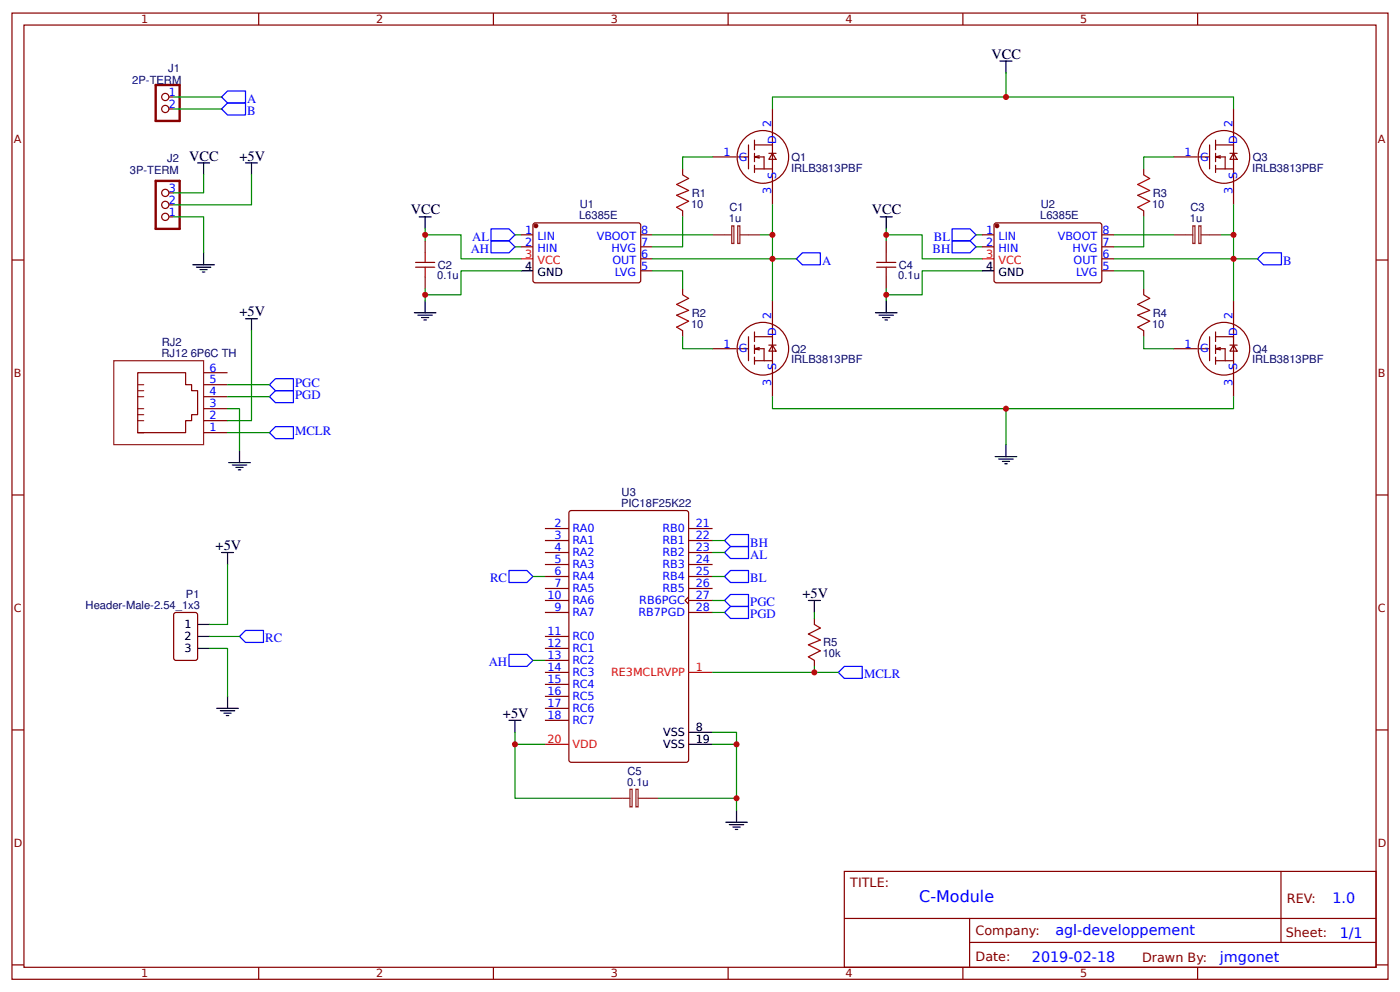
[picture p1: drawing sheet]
<svg xmlns="http://www.w3.org/2000/svg" width="309mm" height="219mm" viewBox="0 0 309 219" stroke-linecap="round" stroke-linejoin="round" font-family="sans-serif">
<g fill="none" stroke="#800" stroke-width=".26">
<path d="M2.6 2.9h304.1v213.2h-304.1zM5.3 5.5h298.7v208h-298.7zM57.1 2.9v2.6M109 2.9v2.6M160.9 2.9v2.6M212.7 2.9v2.6M264.6 2.9v2.6M37.3 21.4h1.1M37.3 24.1h1.1M150.8 37.3v1.3M157.4 34.6h5.3M163 34.6h2.4"/>
<path d="M164.5 30.5a5.7 5.7 0 0 1 8.1 .1 5.7 5.7 0 0 1 0 8.1 5.7 5.7 0 0 1-8.1 .1 5.9 5.9 0 0 1 0-8.3zM165.4 32v5.3M166.7 30.9v2.1M166.7 33.8v1.9M166.7 36.5v1.6M166.7 32h4M166.7 37.3h4M167.7 34.9l-1-.3h2.1v2.7M167.7 34.4l-1 .2M169.9 33.8h1.5M170.7 33.8l.7 1.4h-1.5zM170.7 24.1v21.1"/>
<path d="M252.7 37.3v1.3M259.3 34.6h5.3M264.8 34.6h2.4M266.4 30.5a5.7 5.7 0 0 1 8 .1 5.7 5.7 0 0 1 0 8.1 5.7 5.7 0 0 1-8 .1 5.9 5.9 0 0 1 0-8.3zM267.2 32v5.3M268.6 32h3.9M268.6 37.3h3.9M268.6 30.9v2.1M268.6 33.8v1.9M268.6 36.5v1.6M269.6 34.9l-1-.3h2.1v2.7M269.6 34.4l-1 .2"/>
<path d="M271.7 33.8h1.6M272.5 33.8l.8 1.4h-1.6zM272.5 24.1v21.1M2.6 57.4h2.7M37.3 47.9h1.1M37.3 45.2h1.1M37.3 42.6h1.1M93.9 53.2v2.6M115.1 51.8h2.6M115.1 54.5h2.6M118 49.3h23.3l.3 .4-.1 12.5-.5 .2-23-.1-.3-.4v-12.2zM141.6 51.8h2.6"/>
<path d="M141.6 54.5h2.6M141.6 59.8h2.6M141.6 57.1h2.6M150.8 46.5v1.4M195.8 53.2v2.6M217 51.8h2.6M217 54.5h2.6M219.7 49.4l.4-.2 23.1 .1 .2 .4-.1 12.5-.4 .2-23-.1-.3-.4zM243.4 51.8h2.7M243.4 54.5h2.7M243.4 59.8h2.7M243.4 57.1h2.7"/>
<path d="M252.7 46.5v1.4M304 57.4h2.7M93.9 61.1v2.6M150.8 63.7v1.4M150.8 73v1.3M157.4 77h5.3M163 77h2.4M164.5 72.9a5.7 5.7 0 0 1 8.1 0 5.7 5.7 0 0 1 0 8.1 5.7 5.7 0 0 1-8.1 .1 5.9 5.9 0 0 1 0-8.2zM165.4 74.3v5.3M166.7 73.3v2.1M166.7 76.2v1.8M166.7 78.8v1.6"/>
<path d="M166.7 74.3h4M166.7 79.6h4M167.7 77.2l-1-.2h2.1v2.6M167.7 76.7l-1 .3M169.9 76.2h1.5M170.7 76.2l.7 1.3h-1.5zM170.7 66.4v21.2M195.8 61.1v2.6M252.7 63.7v1.4M252.7 73v1.3M259.3 77h5.3M264.8 77h2.4"/>
<path d="M266.4 72.9a5.7 5.7 0 0 1 8 0 5.7 5.7 0 0 1 0 8.1 5.7 5.7 0 0 1-8 .1 5.9 5.9 0 0 1 0-8.2zM267.2 74.3v5.3M268.6 74.3h3.9M268.6 79.6h3.9M268.6 73.3v2.1M268.6 76.2v1.8M268.6 78.8v1.6M269.6 77.2l-1-.2h2.1v2.6M269.6 76.7l-1 .3M271.7 76.2h1.6M272.5 76.2l.8 1.3h-1.6zM272.5 66.4v21.2"/>
<path d="M30.4 95.5v-13.2h10.6v2.6h1.3v1.3h1.4v5.3h-1.4v1.3h-1.3v2.7h-10.6h1.3M45 95.5h5.3M45 92.8h5.3M45 90.2h5.3M45 87.6h5.3M45 84.9h5.3M45 82.3h5.3M2.6 109.2h2.7M120.4 116.7h5.3M120.4 119.3h5.3M125.7 112.9l.5-.2h25.4l.5 .2v54.8l-.2 .5h-25.7l-.5-.2zM152.1 116.7h5.3"/>
<path d="M152.1 119.3h5.3M304 109.2h2.7M38.4 135.4l.5-.2h4.2l.5 .2 .1 9.8-.3 .5-4.5 .1-.5-.3zM120.4 121.9h5.3M120.4 124.6h5.3M120.4 127.2h5.3M120.4 129.9h5.3M120.4 135.2h5.3M120.4 132.5h5.3M152.1 131.7l-.8 .8 .8 .8M152.1 121.9h5.3M152.1 124.6h5.3"/>
<path d="M152.1 127.2h5.3M152.1 129.9h5.3M152.1 135.2h5.3M152.1 132.5h5.3M179.9 136.5v1.3M120.4 140.5h5.3M120.4 143.1h5.3M120.4 145.8h5.3M120.4 148.4h5.3M120.4 151.1h5.3M120.4 153.7h5.3M120.4 156.3h5.3"/>
<path d="M120.4 159h5.3M179.9 145.8v1.3M2.6 161.1h2.7M304 161.1h2.7M186.5 192.3h117.5v21.2h-117.5zM283 192.3v15.7M2.6 213h2.7M57.1 213.5v2.6M109 213.5v2.6M160.9 213.5v2.6M186.6 202.7h117.3M212.7 213.5v2.6"/>
<path d="M214.2 208h89.7M214.2 202.7v10.6M264.6 213.5v2.6M304 213h2.7"/>
<circle cx="36.5" cy="24.1" r=".79"/>
<circle cx="36.5" cy="21.4" r=".79"/>
<circle cx="36.5" cy="42.6" r=".79"/>
<circle cx="36.5" cy="47.9" r=".79"/>
<circle cx="36.5" cy="45.2" r=".79"/>
</g>
<g fill="#800" stroke="#800" stroke-width=".26">
<circle cx="118.4" cy="49.8" r=".4"/>
<circle cx="220.3" cy="49.8" r=".4"/>
</g>
<path d="M115.1 57.1h2.6M217 57.1h2.6M152.1 148.4h5.3M120.4 164.3h5.3" fill="none" stroke="#f00" stroke-width=".26"/>
<g fill="none" stroke="#000" stroke-width=".26">
<path d="M220.9 13.5h2.7M222.2 13.5v2.6M43.7 36h2.6M45 36v2.6M54.2 36h2.7M55.6 36v2.6M42.6 58.4h4.8M43.4 59h3.2M44.2 59.5h1.6M45 55.8v2.6M92.6 47.9h2.6M93.9 47.9v2.6"/>
<path d="M115.1 59.8h2.6M194.5 47.9h2.6M195.8 47.9v2.6M217 59.8h2.6M44.7 60h.5M54.2 70.4h2.7M55.6 70.4v2.6M91.5 69h4.8M92.3 69.6h3.2M93.1 70.1h1.6M93.7 70.6h.5M93.9 66.4v2.6"/>
<path d="M193.4 69h4.8M194.2 69.6h3.2M195 70.1h1.6M195.5 70.6h.6M195.8 66.4v2.6M52.9 99.5v2.6M222.2 98.1v2.7M50.5 102.1h4.8M51.3 102.6h3.2M52.1 103.2h1.6M52.7 103.7h.5M219.9 100.8h4.7"/>
<path d="M220.7 101.3h3.1M221.5 101.8h1.5M222 102.4h.5M43.7 137.8h2.6M48.9 121.9h2.7M50.3 121.9v2.7M178.6 132.5h2.6M179.9 132.5v2.7M43.7 143.1h2.6M43.7 140.5h2.6M47.9 156.3h4.8M48.7 156.9h3.2"/>
<path d="M49.5 157.4h1.6M50 157.9h.5M50.3 153.7v2.6M112.4 159h2.7M113.8 159v2.6M152.1 161.6h5.3M152.1 164.3h5.3M162.7 178.8v2.7M160.3 181.5h4.8M161.1 182h3.2M161.9 182.5h1.6M162.5 183.1h.5"/>
</g>
<g fill="none" stroke="#080" stroke-width=".26">
<path d="M222.2 16.1v5.3M38.4 21.4h10.5M38.4 24.1h10.5M45 38.6v4h-6.6M55.6 38.6v6.6h-17.2M157.4 34.6h-6.6v2.7M170.7 24.1v-2.7h101.8v2.7M259.3 34.6h-6.6v2.7M38.4 47.9h6.6v7.9M93.9 51.8h8v5.3h13.2M93.9 50.5v2.7M113.8 51.8h1.3"/>
<path d="M113.8 54.5h1.3M115.1 59.8h-13.2v5.3h-8M144.2 59.8h6.6v3.9M144.2 57.1h31.7M144.2 51.8h13.2M150.8 47.9v6.6h-6.6M168 51.8h2.7M170.7 45.2v21.2M195.8 51.8h7.9v5.3h13.3M195.8 50.5v2.7M215.6 51.8h1.4M215.6 54.5h1.4"/>
<path d="M217 59.8h-13.3v5.3h-7.9M246.1 59.8h6.6v3.9M246.1 57.1h31.7M246.1 51.8h13.2M252.7 47.9v6.6h-6.6M269.9 51.8h2.6M272.5 45.2v21.2M55.6 73v19.8h-5.3M93.9 63.7v2.7M150.8 74.3v2.7h6.6M195.8 63.7v2.7M252.7 74.3v2.7h6.6"/>
<path d="M50.3 90.2h2.6v9.3M50.3 87.6h9.2M50.3 84.9h9.2M50.3 95.5h9.2M170.7 87.6v2.6h101.8v-2.6M222.2 90.2v7.9M157.4 119.3h2.7M50.3 124.6v13.2h-4M117.7 127.2h2.7M157.4 132.5h2.7M157.4 135.2h2.7M157.4 121.9h2.7"/>
<path d="M157.4 127.2h2.7M179.9 135.2v1.3M46.3 143.1h4v10.6M46.3 140.5h6.6M117.7 145.8h2.7M157.4 148.4h27.8M179.9 147.1v1.3M113.8 161.6v14.6h21.1M113.8 164.3h6.6M145.5 176.2h17.2M157.4 161.6h5.3v17.2M157.4 164.3h5.3"/>
</g>
<g fill="none" stroke="#8d2323" stroke-width=".26">
<path d="M157.4 51.8h4.3M161.7 49.8h.4v3.9h-.4zM163 49.8h.5v3.9h-.5zM163.5 51.8h4.5M259.3 51.8h4.2M263.5 49.8h.5v3.9h-.5zM264.8 49.8h.5v3.9h-.5zM265.4 51.8h4.5M25.1 79.6h19.9v18.5h-19.9zM30.4 92.8h1.3M30.4 91.5h1.3M30.4 90.2h1.3"/>
<path d="M30.4 87.6h1.3M30.4 86.2h1.3M30.4 84.9h1.3M134.9 176.2h4.3M139.2 174.2h.4v3.9h-.4zM140.5 174.2h.5v3.9h-.5zM141 176.2h4.5"/>
</g>
<g fill="none" stroke="#a00000" stroke-width=".26">
<path d="M150.8 38.6l1.3 .8-2.6 1.3 2.6 1.3-2.6 1.1 2.6 1.3-2.6 1.3 1.3 .8M252.7 38.6l1.3 .8-2.6 1.3 2.6 1.3-2.6 1.1 2.6 1.3-2.6 1.3 1.3 .8M91.8 59h4.2M91.8 57.9h4.2M93.9 55.8v2.1M93.9 59v2.1M193.7 59h4.2M193.7 57.9h4.2M195.8 55.8v2.1M195.8 59v2.1M150.8 65.1l1.3 .8-2.6 1.3 2.6 1.3-2.6 1.1 2.6 1.3-2.6 1.3 1.3 .8M252.7 65.1l1.3 .8-2.6 1.3 2.6 1.3-2.6 1.1 2.6 1.3-2.6 1.3 1.3 .8"/>
<path d="M179.9 137.8l1.3 .8-2.6 1.3 2.6 1.4-2.6 1 2.6 1.3-2.6 1.4 1.3 .8"/>
</g>
<g fill="none" stroke="#00f" stroke-width=".26">
<path d="M50.3 22.7h3.9v2.7h-3.9l-1.4-1.3zM50.3 20.1h3.9v2.6h-3.9l-1.4-1.3zM108.5 50.5h3.9l1.4 1.3-1.4 1.4h-3.9zM108.5 53.2h3.9l1.4 1.3-1.4 1.3h-3.9zM177.3 55.8h3.9v2.6h-3.9l-1.4-1.3zM210.3 50.5h4l1.3 1.3-1.3 1.4h-4zM210.3 53.2h4l1.3 1.3-1.3 1.3h-4zM279.1 55.8h4v2.6h-4l-1.3-1.3zM59.5 95.5l1.4-1.3h3.9v2.6h-3.9zM59.5 87.6l1.4-1.4h3.9v2.7h-3.9zM59.5 84.9l1.4-1.3h3.9v2.6h-3.9zM161.4 118h4v2.6h-4l-1.3-1.3z"/>
<path d="M54.2 139.1h4v2.7h-4l-1.3-1.3zM112.4 125.9h4l1.3 1.3-1.3 1.4h-4zM161.4 131.2h4v2.7h-4l-1.3-1.4zM161.4 133.9h4v2.6h-4l-1.3-1.3zM161.4 120.6h4v2.7h-4l-1.3-1.4zM161.4 125.9h4v2.7h-4l-1.3-1.4zM112.4 144.4h4l1.3 1.4-1.3 1.3h-4zM186.5 147.1h4v2.6h-4l-1.3-1.3z"/>
</g>
<path d="M34.4 18.8h5.3v7.9h-5.3zM34.4 39.9h5.3v10.6h-5.3z" fill="none" stroke="#800" stroke-width=".53"/>
<g fill="#c00">
<circle cx="113.8" cy="164.3" r=".66"/>
<circle cx="162.7" cy="164.3" r=".66"/>
<circle cx="93.9" cy="51.8" r=".66"/>
<circle cx="93.9" cy="65.1" r=".66"/>
<circle cx="170.7" cy="57.1" r=".66"/>
<circle cx="170.7" cy="51.8" r=".66"/>
<circle cx="272.5" cy="51.8" r=".66"/>
<circle cx="272.5" cy="57.1" r=".66"/>
<circle cx="195.8" cy="65.1" r=".66"/>
<circle cx="195.8" cy="51.8" r=".66"/>
<circle cx="222.3" cy="21.4" r=".66"/>
<circle cx="222.3" cy="90.2" r=".66"/>
<circle cx="162.7" cy="176.2" r=".66"/>
<circle cx="179.9" cy="148.4" r=".66"/>
</g>
<text font-size="3.5" fill="#00f" x="203.1" y="199.1">C-Module</text>
<g font-size="3.2">
<text x="219.1" y="12.9">VCC</text>
<text x="41.8" y="35.4">VCC</text>
<text x="52.9" y="35.4">+5V</text>
<text x="90.8" y="47.3">VCC</text>
<text x="192.6" y="47.3">VCC</text>
<text x="52.9" y="69.8">+5V</text>
<text x="47.6" y="121.4">+5V</text>
<text x="177.3" y="132">+5V</text>
<text x="111.1" y="158.5">+5V</text>
</g>
<g font-size="3.2" fill="#00f">
<text x="294.4" y="199.3">1.0</text>
<text x="233.2" y="206.4">agl-developpement</text>
<text x="296" y="207">1/1</text>
<text x="228" y="212.3">2019-02-18</text>
<text x="269.5" y="212.2">jmgonet</text>
</g>
<g font-size="2.8" fill="#00f">
<text x="54.6" y="22.7">A</text>
<text x="54.6" y="25.4">B</text>
<text x="104.3" y="53.2">AL</text>
<text x="206.3" y="53.2">BL</text>
<text x="104" y="55.8">AH</text>
<text x="181.6" y="58.4">A</text>
<text x="206" y="55.8">BH</text>
<text x="283.5" y="58.4">B</text>
<text x="65.2" y="88.1">PGD</text>
<text x="65.2" y="85.5">PGC</text>
<text x="65.2" y="96">MCLR</text>
<text x="165.8" y="120.6">BH</text>
<text x="165.8" y="123.3">AL</text>
<text x="108.3" y="128.6">RC</text>
<text x="165.8" y="128.6">BL</text>
<text x="165.8" y="133.9">PGC</text>
<text x="165.8" y="136.5">PGD</text>
<text x="58.6" y="141.8">RC</text>
<text x="108" y="147.1">AH</text>
<text x="190.9" y="149.7">MCLR</text>
</g>
<g font-size="2.8" fill="#800">
<text x="187.9" y="195.8">TITLE:</text>
<text x="284.3" y="199.3">REV:</text>
<text x="215.5" y="206.4">Company:</text>
<text x="284.1" y="206.9">Sheet:</text>
<text x="215.5" y="212.2">Date:</text>
<text x="252.3" y="212.2">Drawn By:</text>
</g>
<g font-size="2.5" fill="#800">
<text x="31.2" y="5.1">1</text>
<text x="83.1" y="5.1">2</text>
<text x="134.9" y="5.1">3</text>
<text x="186.8" y="5.1">4</text>
<text x="238.7" y="5.1">5</text>
<text x="3" y="31.5">A</text>
<text x="304.4" y="31.5">A</text>
<text x="3" y="83.3">B</text>
<text x="304.4" y="83.3">B</text>
<text x="3" y="135.2">C</text>
<text x="304.4" y="135.2">C</text>
<text x="3" y="187">D</text>
<text x="304.4" y="187">D</text>
<text x="31.2" y="215.7">1</text>
<text x="83.1" y="215.7">2</text>
<text x="134.9" y="215.7">3</text>
<text x="186.8" y="215.7">4</text>
<text x="238.7" y="215.7">5</text>
</g>
<g font-size="2.5" fill="#000080">
<text x="37.2" y="16">J1</text>
<text x="29.2" y="18.6">2P-TERM</text>
<text x="36.9" y="35.7">J2</text>
<text x="174.9" y="35.5">Q1</text>
<text x="276.8" y="35.5">Q3</text>
<text x="28.7" y="38.3">3P-TERM</text>
<text x="174.8" y="37.9">IRLB3813PBF</text>
<text x="276.6" y="37.9">IRLB3813PBF</text>
<text x="128.1" y="46">U1</text>
<text x="152.7" y="45.9">10</text>
<text x="152.8" y="43.5">R1</text>
<text x="161.1" y="46.7">C1</text>
<text x="229.9" y="46">U2</text>
<text x="254.5" y="45.9">10</text>
<text x="254.7" y="43.5">R3</text>
<text x="263" y="46.7">C3</text>
<text x="127.9" y="48.4">L6385E</text>
<text x="161" y="49.1">1u</text>
<text x="229.8" y="48.4">L6385E</text>
<text x="262.9" y="49.1">1u</text>
<text x="96.7" y="59.3">C2</text>
<text x="198.6" y="59.3">C4</text>
<text x="96.6" y="61.7">0.1u</text>
<text x="198.4" y="61.7">0.1u</text>
<text x="152.8" y="69.9">R2</text>
<text x="254.7" y="69.9">R4</text>
<text x="35.8" y="76.4">RJ2</text>
<text x="152.7" y="72.4">10</text>
<text x="174.9" y="77.8">Q2</text>
<text x="254.5" y="72.4">10</text>
<text x="276.8" y="77.8">Q4</text>
<text x="35.7" y="78.8">RJ12 6P6C TH</text>
<text x="174.8" y="80.2">IRLB3813PBF</text>
<text x="276.6" y="80.2">IRLB3813PBF</text>
<text x="137.2" y="111.9">PIC18F25K22</text>
<text x="137.3" y="109.5">U3</text>
<text x="41.1" y="132">P1</text>
<text x="18.9" y="134.4">Header-Male-2.54_1x3</text>
<text x="181.9" y="142.7">R5</text>
<text x="181.8" y="145.1">10k</text>
<text x="138.5" y="173.4">0.1u</text>
<text x="138.6" y="171">C5</text>
</g>
<g font-size="2.5" fill="#00f">
<text x="37.3" y="21.1">1</text>
<text x="37.3" y="23.8">2</text>
<text x="170.4" y="28" transform="rotate(-90 170.4 28)">2</text>
<text x="272.3" y="28" transform="rotate(-90 272.3 28)">2</text>
<text x="159.8" y="34.4">1</text>
<text x="163.2" y="35.4">G</text>
<text x="171.4" y="31.8" transform="rotate(-90 171.4 31.8)">D</text>
<text x="261.7" y="34.4">1</text>
<text x="265.1" y="35.4">G</text>
<text x="273.3" y="31.8" transform="rotate(-90 273.3 31.8)">D</text>
<text x="171.4" y="39.4" transform="rotate(-90 171.4 39.4)">S</text>
<text x="273.3" y="39.4" transform="rotate(-90 273.3 39.4)">S</text>
<text x="37.3" y="47.6">1</text>
<text x="37.3" y="45">2</text>
<text x="37.3" y="42.3">3</text>
<text x="170.4" y="42.8" transform="rotate(-90 170.4 42.8)">3</text>
<text x="272.3" y="42.8" transform="rotate(-90 272.3 42.8)">3</text>
<text x="116" y="51.6">1</text>
<text x="118.7" y="52.9">LIN</text>
<text x="131.8" y="52.9">VBOOT</text>
<text x="141.7" y="51.6">8</text>
<text x="217.9" y="51.6">1</text>
<text x="220.6" y="52.9">LIN</text>
<text x="233.7" y="52.9">VBOOT</text>
<text x="243.5" y="51.6">8</text>
<text x="116" y="54.2">2</text>
<text x="118.7" y="55.5">HIN</text>
<text x="135.1" y="55.5">HVG</text>
<text x="135.3" y="58.2">OUT</text>
<text x="141.7" y="59.5">5</text>
<text x="141.7" y="56.9">6</text>
<text x="141.7" y="54.2">7</text>
<text x="217.9" y="54.2">2</text>
<text x="220.6" y="55.5">HIN</text>
<text x="237" y="55.5">HVG</text>
<text x="237.2" y="58.2">OUT</text>
<text x="243.5" y="59.5">5</text>
<text x="243.5" y="56.9">6</text>
<text x="243.5" y="54.2">7</text>
<text x="135.9" y="60.8">LVG</text>
<text x="237.7" y="60.8">LVG</text>
<text x="170.4" y="70.4" transform="rotate(-90 170.4 70.4)">2</text>
<text x="272.3" y="70.4" transform="rotate(-90 272.3 70.4)">2</text>
<text x="159.8" y="76.7">1</text>
<text x="163.2" y="77.8">G</text>
<text x="171.4" y="74.1" transform="rotate(-90 171.4 74.1)">D</text>
<text x="261.7" y="76.7">1</text>
<text x="265.1" y="77.8">G</text>
<text x="273.3" y="74.1" transform="rotate(-90 273.3 74.1)">D</text>
<text x="46.3" y="82">6</text>
<text x="171.4" y="81.7" transform="rotate(-90 171.4 81.7)">S</text>
<text x="273.3" y="81.7" transform="rotate(-90 273.3 81.7)">S</text>
<text x="46.3" y="89.9">3</text>
<text x="46.3" y="87.3">4</text>
<text x="46.3" y="84.6">5</text>
<text x="170.4" y="85.2" transform="rotate(-90 170.4 85.2)">3</text>
<text x="272.3" y="85.2" transform="rotate(-90 272.3 85.2)">3</text>
<text x="46.3" y="95.2">1</text>
<text x="46.3" y="92.6">2</text>
<text x="122.5" y="116.4">2</text>
<text x="122.5" y="119">3</text>
<text x="126.5" y="117.4">RA0</text>
<text x="146.4" y="117.4">RB0</text>
<text x="153.7" y="116.4">21</text>
<text x="153.7" y="119">22</text>
<text x="122.5" y="121.7">4</text>
<text x="122.5" y="124.3">5</text>
<text x="126.5" y="120.1">RA1</text>
<text x="126.5" y="122.7">RA2</text>
<text x="126.5" y="125.4">RA3</text>
<text x="146.4" y="120.1">RB1</text>
<text x="146.4" y="122.7">RB2</text>
<text x="146.4" y="125.4">RB3</text>
<text x="153.7" y="121.7">23</text>
<text x="153.7" y="124.3">24</text>
<text x="122.5" y="127">6</text>
<text x="122.5" y="129.6">7</text>
<text x="126.5" y="128">RA4</text>
<text x="126.5" y="130.7">RA5</text>
<text x="146.4" y="128">RB4</text>
<text x="146.4" y="130.7">RB5</text>
<text x="153.7" y="127">25</text>
<text x="153.7" y="129.6">26</text>
<text x="120.9" y="132.3">10</text>
<text x="122.5" y="134.9">9</text>
<text x="126.5" y="136">RA7</text>
<text x="126.5" y="133.3">RA6</text>
<text x="141.1" y="136">RB7PGD</text>
<text x="141.2" y="133.3">RB6PGC</text>
<text x="153.7" y="132.3">27</text>
<text x="153.7" y="134.9">28</text>
<text x="120.9" y="140.2">11</text>
<text x="120.9" y="142.8">12</text>
<text x="126.5" y="141.3">RC0</text>
<text x="126.5" y="143.9">RC1</text>
<text x="120.9" y="145.5">13</text>
<text x="120.9" y="148.1">14</text>
<text x="126.5" y="146.6">RC2</text>
<text x="126.5" y="149.2">RC3</text>
<text x="120.9" y="150.8">15</text>
<text x="120.9" y="153.4">16</text>
<text x="126.5" y="151.8">RC4</text>
<text x="126.5" y="154.5">RC5</text>
<text x="120.9" y="156.1">17</text>
<text x="120.9" y="158.7">18</text>
<text x="126.5" y="157.1">RC6</text>
<text x="126.5" y="159.8">RC7</text>
</g>
<g font-size="2.5" fill="#f00">
<text x="116" y="56.9">3</text>
<text x="118.7" y="58.2">VCC</text>
<text x="217.9" y="56.9">3</text>
<text x="220.6" y="58.2">VCC</text>
<text x="135" y="149.2">RE3MCLRVPP</text>
<text x="153.7" y="148.1">1</text>
<text x="120.9" y="164">20</text>
<text x="126.5" y="165.1">VDD</text>
</g>
<g font-size="2.5">
<text x="116" y="59.5">4</text>
<text x="217.9" y="59.5">4</text>
<text x="118.7" y="60.8">GND</text>
<text x="220.6" y="60.8">GND</text>
<text x="40.8" y="143.9">3</text>
<text x="40.8" y="138.6">1</text>
<text x="40.8" y="141.3">2</text>
<text x="153.7" y="161.4">8</text>
<text x="146.5" y="162.4">VSS</text>
<text x="146.5" y="165.1">VSS</text>
<text x="153.7" y="164">19</text>
</g>
</svg>
